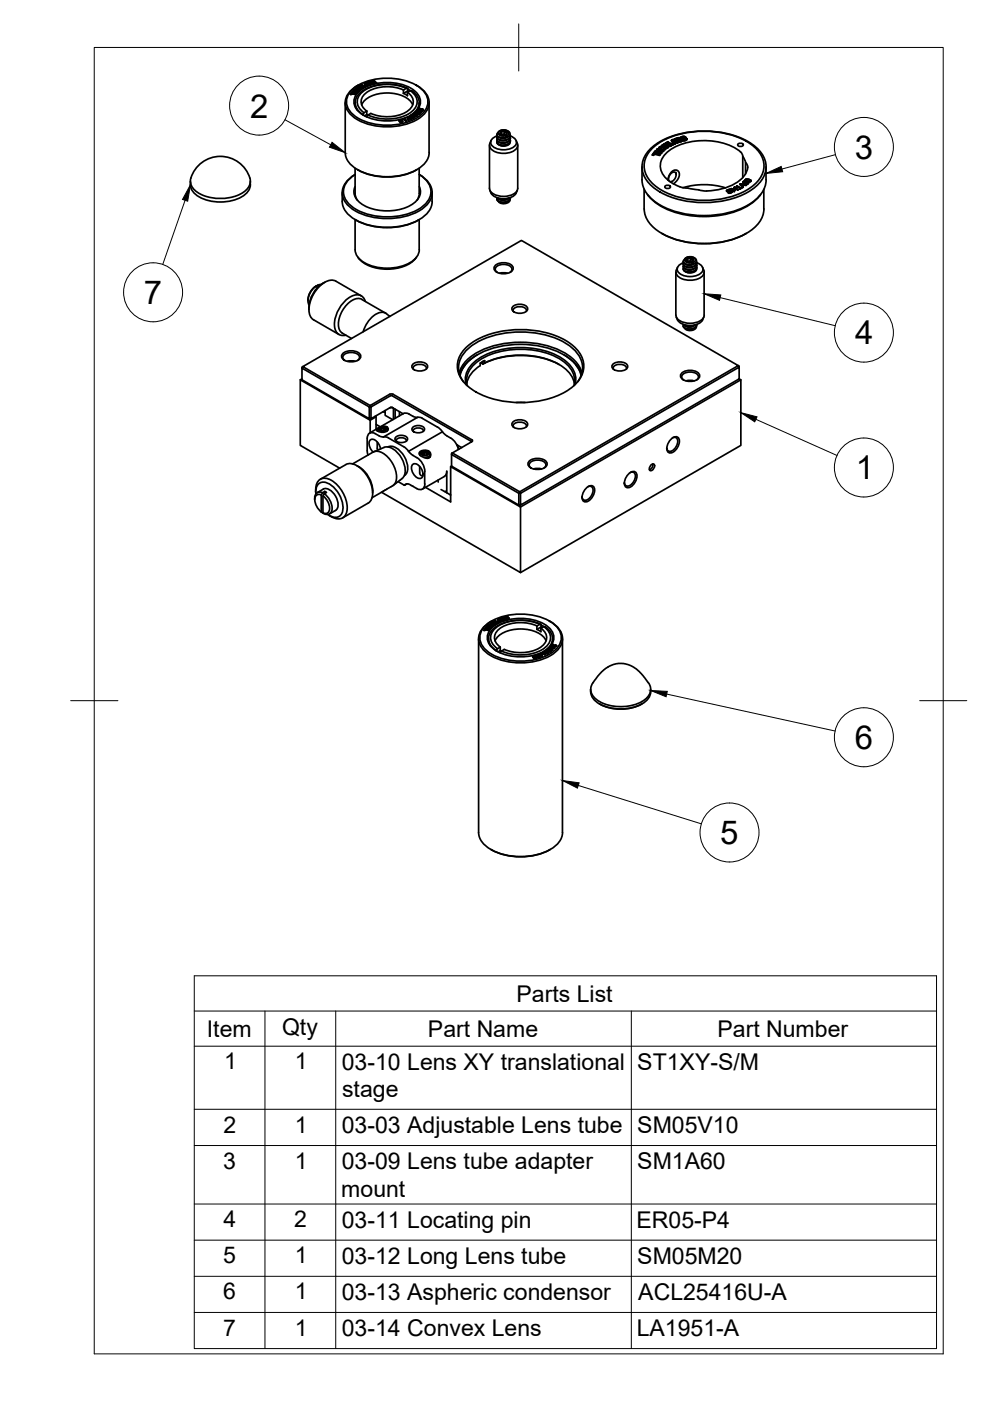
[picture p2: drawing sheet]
<svg xmlns="http://www.w3.org/2000/svg" width="210mm" height="297mm" viewBox="0 0 210 297" stroke-linecap="round" stroke-linejoin="round" font-family="sans-serif">
<!-- layer: Visible -->
<g fill="none" stroke="#000" stroke-width=".36">
<path d="M74.4 19.3a11.3 11.3 0 0 1 9.5-2.6 8.8 8.8 0 0 1 6.4 3.4 3.4 3.4 0 0 1-1.2 4.4 12.9 12.9 0 0 1-14 0 3.4 3.4 0 0 1-.7-5.2zM74.7 19.7l.8 .2-.1 .2-.8-.2-.1 .2-.2-.1M74.7 19.7l.7 .2M74.8 19.4l-.5 .6M74.8 19.4l.3 .1M74.8 19.6l.8 .2 .1-.2M74.9 19.6l-.2 .1M75.1 19l.8 .4M75.1 19l.9 .4M75.1 19l-.1 .2 .3 .1M75.1 19l-.1 .2M75.3 19.3l-.2 .2"/>
<path d="M75.3 19.3h.1M75.3 19.5l.4 .2zM75.4 18.8l.2-.1h.6a.32 .32 0 0 1 0 .5 .32 .32 0 0 1-.4 0l-.5-.1zM75.5 18.9l.2 .2M75.7 19.1h.4M75.7 19.1l-.2-.2 .2-.1 .4 .1v.2M75.8 18.5l.8 .4 .1-.1M75.8 18.5l.4-.2-.4 .2M75.8 19.5l-.3-.2-.2 .2M76 18a4.1 4.1 0 0 0-2.6 4.8 7 7 0 0 0 5.3 3.7 13.4 13.4 0 0 0 10.6-1.7 3.5 3.5 0 0 0 0-6.1l-.9-.6M76 19.4l-.1 .1M76.1 18.5l.2 .1z"/>
<path d="M76.1 18.5l.4-.1-.2 .2M76.1 19v.1M76.1 19h.1M76.1 18.7h-.5l-.3 .3M76.1 18.7l.2 .3M76.3 19.2a10.5 10.5 0 0 1 11.6 0 2.78 2.78 0 0 1 0 4.7 10.5 10.5 0 0 1-11.6 0 2.78 2.78 0 0 1 0-4.7zM76.4 18.7l.3 .1M76.5 18.4l-.2 .2M76.5 18.4h.1M76.5 18.1l.6 .4M76.6 18.6h-.2M76.7 18.4h.1"/>
<path d="M76.7 18.4l.4 .1M76.7 18l-.3 .1M76.7 18l.5 .3M77.2 18.3l-.5-.3-.3 .1 .7 .4-.4-.1-.1-.2-.5 .1 .4-.1 .2 .2M77.4 18.1l-.2 .2M77.5 18.1l-.3 .2M77.5 17.8l.4 .1M77.5 17.8l.2 .2 .2-.1M77.5 17.6l-.2 .1 .2 .5M77.5 17.6l.6 .3M77.5 17.8h.1M77.6 17.8l.3 .1"/>
<path d="M77.6 17.9l.1 .1zM77.6 17.9h.2M77.7 18l.1-.1zM77.8 18.2l-.7 .3M77.8 18.2h.1M77.8 17.9v.1M77.8 17.5l.4 .4M77.8 18.2l-.8 .4h-.4M78 18l-.3 .1M78 18l.1 .1M78 18l-.2 .1M78.1 18.1l-.1-.1-.2 .2"/>
<path d="M78.2 17.6h.2M78.2 17.6h.1M78.3 17.5l.2 .1-.3 .1M78.3 17.5l-.2 .1 .1 .1M78.3 17.5l-.2 .1M78.3 17.5h.2M78.3 17.7l.1 .1zM78.4 17.6l-.2 .1M78.4 17.6h.1M78.5 17.5v.1M78.5 17.7h.1M78.5 17.7h-.2"/>
<path d="M78.5 17.7h-.2l.1 .2M78.6 17.8h-.2M78.6 17.7l-.2 .1M78.6 17.7h.1M78.6 17.4l-.9 .2M78.7 17.9l.2-.2h.6l.1-.2-.6-.1 .4-.1-.4-.1-.3 .2 .6 .2h-.5l-.4-.2-.6 .1 .5 .5-.8-.4-.2 .1 .2 .5-.3 .1-.5-.3-.2 .1 .6 .4M78.7 17.7h-.2h.2l-.1 .1M78.7 17.5l.4 .1M78.7 17.5h.1M78.7 17.9l-.6 .1M78.7 17.9l-.6 .2M78.7 17.5l.1 .1z"/>
<path d="M78.7 17.4l.4 .1M78.7 17.4h.1M78.7 17.9l.8-.2 .1-.3-.4-.1h.3l-.3-.2-1 .3-.5 .1 .4 .4-.6-.3-.3 .1 .2 .4M78.8 17.6l.3-.1zM78.9 17.7l-.2 .2M78.9 17.7h.1M79 17.3l.2 .1zM79 17.3l-.1 .1M79.1 17.5l.1 .1M79.1 17.6h.1M79.2 17.3l.4 .1M79.3 17.5l-.2 .1"/>
<path d="M79.3 17.5l-.1 .1M79.3 17.5v.1M79.4 17.5h-.3M79.4 17.5v.1M79.4 17.3l-.4 .1 .2-.1M79.5 17.3l-.6-.1-.3 .2M79.6 17.5l-.2 .2h-.5M79.6 17.5h.1M85.5 19.1v.7M85.6 19.1a8.4 8.4 0 0 0-8.1 .7 2.2 2.2 0 0 0 .3 3.8M86.2 18.7a9.7 9.7 0 0 0-9.3 .7 2.56 2.56 0 0 0 .3 4.5M86.4 19.6v.7l-.8-.5"/>
<path d="M86.4 19.6a2.32 2.32 0 0 1 1.2 2.2 2.32 2.32 0 0 1-1.6 2 8.7 8.7 0 0 1-7.4 .2l-.6 .4M86.4 18.8v.5M86.4 18.8l-.3-.1-.6 .4M86.4 19.3l-.9 .5M86.5 18.9l.5 .3M86.5 19.3l.2 .1M86.5 18.7a10.4 10.4 0 0 0-10 .8 2.75 2.75 0 0 0 .4 4.8M87 19.2a2.65 2.65 0 0 1 1.9 2.2 2.65 2.65 0 0 1-1.2 2.6l-.7 .5M87 19.2l-.6 .4M87 19.2a2.56 2.56 0 0 1 .3 4.5 9.6 9.6 0 0 1-9.3 .7M88.2 18l.2 .1M40.4 38.4a3.3 3.3 0 0 0 2.2 3.6 9.4 9.4 0 0 0 9.6-1l.8-1.2 .1-.6"/>
<path d="M41.8 35.4a6.5 6.5 0 0 1 6.6-2 6.5 6.5 0 0 1 4.7 4.9 3.5 3.5 0 0 1-2.9 3.2 9.5 9.5 0 0 1-8.9-1.2 2.57 2.57 0 0 1-.5-3.4zM53.1 38.4v.8M73.2 21.8v10.5a4.7 4.7 0 0 0 3.1 3.9 13.9 13.9 0 0 0 12.5-.5 4.3 4.3 0 0 0 2.2-3.4M73.7 38.3l1.6-1.3a4 4 0 0 0-2.2 4.9 7.4 7.4 0 0 0 5.6 3.7 14 14 0 0 0 10.8-1.7 3.7 3.7 0 0 0 .2-6.3l-.8-.6a4.3 4.3 0 0 1 2.5 5 7.5 7.5 0 0 1-5.7 3.9 14.3 14.3 0 0 1-11.3-1.8 3.7 3.7 0 0 1-.7-5.8zM75.3 21.8l.1 .9 .4 .7M75.3 35.7v5.3M75.3 39.6a2.81 2.81 0 0 0 1.2 3.5 10.6 10.6 0 0 0 11.2 0 2.81 2.81 0 0 0 1.2-3.5M75.8 36a13.6 13.6 0 0 0 12.6 0M76.7 22.2a5.7 5.7 0 0 1 5.4-2.5 5.7 5.7 0 0 1 5.4 2.5M76.9 24.3h.1M77.8 23.6l-.6 .3-.3 .4M77.8 23.6v.7"/>
<path d="M77.8 24.3l-.5 .3M77.8 24.3l.2 .1M78 24.4l-.3 .4M84.6 25.5l.4-.1 .2 .1a.33 .33 0 0 1-.1 .5 .33 .33 0 0 1-.4-.2zM84.7 25.6l.2 .3 .4-.1M84.8 25.4l-.2 .2M84.8 25.4l.5 .2M85.3 25.8l-.4 .1-.2-.4h.3l.3 .4M85.3 25.8h.1M85.3 25.6l.1 .2M85.3 25.3l.5-.2-.1 .1 .3 .4h.3l-.3 .1-.4-.4zM85.7 25.2l.3 .4 .2-.1"/>
<path d="M85.8 25.1l-.4 .2M85.8 25.2h.1M86.1 25.7h.1M86.2 25.5v.1M86.3 24.9l1 .3-.9-.2 .3 .5h-.1zM86.4 24.9l-.1 .1M86.4 25l.3 .5M86.4 24.9l.9 .3M87 24.6l.3-.1h.1l-.3 .1v.2l.5-.1 .4 .2-.5 .2 .3-.2h-.7zM87.1 24.7v.1M87.1 24.8h.2M87.3 24.5l-.3 .2"/>
<path d="M87.3 24.5h.1M87.6 24.3l.3-.2 .4 .1a.25 .25 0 0 1 .1 .4 .25 .25 0 0 1-.4 0zM87.6 24.7l-.3 .1M87.6 24.7l.3 .2M87.7 24.2l-.1 .1M87.7 24.2h.6M87.7 24.3l.4 .3 .3-.1M87.8 24.9l-.3 .2M88 23.9l.8 .2-.3-.3h.7l-.7-.3 .8 .3h-.7l.4 .3-.1 .1zM88.1 23.9h-.1M88.1 23.9l.7 .2M88.2 24.6l-.5-.3 .3-.1 .4 .2-.2 .2"/>
<path d="M88.3 24.2l.3 .3M88.4 23.5l.9 .3M88.5 23.8h.1M88.5 23.8h.7M88.6 23.8l.4 .3M88.7 23.1l.4-.1-.3 .2 .1 .2 .5-.3 .3 .2-.2 .3-.2-.1 .3-.3-.7 .2-.2-.1zM88.8 23.2v.1M88.9 21.8l-.1 .9-.4 .7M88.9 35.7v5.3M88.9 23l-.2 .3M88.9 23h.1M89.6 23.1l-.6 .3-.2-.1"/>
<path d="M89.6 23.1l.1 .2M89.6 23.3l-.2 .2M91 21.8v10.5M103.8 30.8v9.1a2.29 2.29 0 0 0 2.3 1.7 3.6 3.6 0 0 0 3.6-1.3l.1-9.5M103.9 30.4a1.73 1.73 0 0 0 1.7 2 3.8 3.8 0 0 0 4.1-1.2v-.8M104.1 29.8l-.2 .6M105.3 28.5l.3 .5 .8 .3 .9-.1 .6-.4M105.6 28.1l.5-.4 1.2-.1 .8 .5v.4l-.2 .3M105.6 28.1l.2 .4M105.7 28.1a1.32 1.32 0 0 1 2.2 .1l-.6 .6M105.7 28.1l-.4 .4 .2 .4 .7 .3h.8M105.7 28.4l.3 .3 .7 .1"/>
<path d="M105.8 28.5l.9 .3M106.2 27.9l-.1 .2a.72 .72 0 0 0 .5 .6 .72 .72 0 0 0 .7-.2M106.2 27.9v.6M106.4 28.6h.8h-.9M106.9 27.8l-.3 .1a.42 .42 0 0 0-.5 .4l.2 .2M106.9 27.8l-.7 .1M106.9 27.8l.6 .3M107.3 28.5h.1M107.3 28.8l-.3 .4M107.3 28.8h-.6M107.4 30.7l-.6 .2-.8-.2M107.4 30.2l-.8 .2-.6-.2"/>
<path d="M107.4 29.7l-.6 .2-.8-.2M107.4 29.2l-.8 .1-.6-.1M107.5 28.1l-.2 .4M107.5 28.1l-.6-.3v.7M108 28.8l-1 .4M108.1 28.5l.1 .3-.2 .4-.5 .4-.6 .1h-.7l-.6-.2-.2-.3v-.4a1.35 1.35 0 0 0-1.1 2.1 3.7 3.7 0 0 0 5.1-.3 1.34 1.34 0 0 0-1.2-1.8M108.2 30.1a1.51 1.51 0 0 1-2.3 .7l-.5-.4M108.2 29.6v.4l-.3 .4-1 .4h-.6l-.7-.3-.2-.3v-.3M108.2 29.1v.4l-.3 .4-1.1 .4-1.1-.3-.3-.3v-.4M108.2 29.8l-.1 .4-.3 .3-1.1 .3-1-.2-.4-.5M108.2 29.3l-.3 .6-1.1 .4-1-.2-.4-.2-.1-.3M108.2 28.8l-.1 .4-.3 .3-1.1 .3-1-.2-.4-.6"/>
<path d="M108.2 28.8h.1M109.4 29.8l.3 .6M136.1 35.4a7.4 7.4 0 0 0 .9 5.5 13.2 13.2 0 0 0 9 4.6 18.8 18.8 0 0 0 14.1-3 5.9 5.9 0 0 0 2.3-4.4v-2.7M138 31.5a17.6 17.6 0 0 1 12.7-3.7 16 16 0 0 1 9.9 3.7 5 5 0 0 1 0 7.7 17.6 17.6 0 0 1-12.8 3.7 16 16 0 0 1-9.8-3.7 5 5 0 0 1 0-7.7zM138.4 31.4a17.3 17.3 0 0 1 13.6-3.4 13.5 13.5 0 0 1 8.9 4.2 4.8 4.8 0 0 1-.7 6.7 17.3 17.3 0 0 1-13.7 3.4 13.5 13.5 0 0 1-8.9-4.2 4.8 4.8 0 0 1 .8-6.7zM138.9 32.5l1.1 .3M139.2 31.7l.5 .2M139.4 31.5l-.2 .2M139.4 32.1l.3-.2-.3 .3M139.4 32.1l-.4-.1-.7 .9h.3l.2-.2 1 .3M139.4 32.1l-.4-.1-.7 .9M139.7 31.9h.1"/>
<path d="M139.7 32.2l.6 .2zM139.8 31.2l.8-.2 .5 .3a.65 .65 0 0 1-.4 .6 .65 .65 0 0 1-.7-.1l-.3-.3zM140 32l-.2 .2M140 31.4l.3 .2M140 31.4h.1M140.1 32.6l-1-.3-.2 .2 1.1 .3-.1 .1M140.3 31.6h.5M140.3 31.6l-.3-.2 .3-.2 .5 .2v.2M140.3 32.4l-.1 .2M140.7 32l-.2 .2-.5-.2M140.7 32l-1.3-.5 1.3 .5M140.8 30.8l.3 .1z"/>
<path d="M140.8 30.5l.5-.1 .3 .2M140.8 30.5l-.5 .3 1.2 .6 .2-.2M140.8 30.5l-.5 .4M140.9 31.5l-.1 .1M140.9 31.1h-.8l-.4 .3M140.9 31.1l.3 .4M141 30.7l.2-.1 .1 .2M141 30.6l-.2 .2M141.1 39.4a.66 .66 0 0 1 1 .3 .66 .66 0 0 1-.6 .3 .66 .66 0 0 1-.5-.5zM141.2 30.3l.4-.2 .7 .5M141.3 30.8l-.2 .1M141.3 30.3l1 .5"/>
<path d="M141.3 30.8h.1M141.6 38.2l.3-1 .5-.8 .7-.3 .7 .1 .2 .6v.7l-.5 .8-.7 .7M141.6 30.7h.1M141.6 30.7l.6 .2M141.6 30.6v.1M141.8 38.4a1.33 1.33 0 0 1 1.4-1.9 1.36 1.36 0 0 1-1.1 2M142.3 30.9l.9-.4-.1-.2 .1 .2-.5 .2a.82 .82 0 0 1-1.1 .2l-.3 .1 .4 .2-.4-.2M142.3 29.8l.4-.2 .8 .3M142.4 29.8l.3 .6M142.5 38.4l-.3 .2M142.7 30.4l-.4 .2M142.7 29.9l.6 .2-.4 .1z"/>
<path d="M142.8 29.9h.1M142.8 29.9l.4 .2M142.9 29.9l.2 .2h-.1M143.1 29.5l.6 .6M143.1 30.1h-.1l-.1-.2 .1 .2M143.1 30.4l-.8 .5M143.3 36.6v.4M143.4 30.2l-.3 .1M143.4 30.2l-.2 .1M143.6 30.3h-.5v.2M143.6 30.3l-.2-.1 .2 .1 .8-.3 .3-.2h.4a.32 .32 0 0 0 .5-.1 .32 .32 0 0 0-.2-.4l-.3-.1h.3l-.5-.3-.7 .4-.4-.1-.8 .3 .5 .4-.8-.3-.4 .1 .4 .7-.4 .2-.7-.5-.4 .2 1 .6-.6-.2-.2-.3-.6 .1M143.6 29.3l-.6 .2"/>
<path d="M143.6 29.5h.3v.1M143.8 29.8l.2 .1h.3M143.8 29.4l.2 .1M143.8 29.4l-.3 .1 .2 .2M143.9 29.8l.1 .1zM143.9 29.6l-.2 .1-.1-.2 .1 .1M143.9 29.6l-.2 .1M144 29.6h-.1M144 29.5v.1M144 29.6l-.3 .1M144 29.9l.2-.1-.2 .1M144 29.5h.1"/>
<path d="M144.1 29.7h.2v.2M144.1 29.7l.2 .1M144.1 29.7l-.3 .1M144.1 29.7l.1 .1M144.1 29.7l-.2 .1M144.2 29.8v.1M144.3 29.8l-.1 .1M144.3 29.8h.1M144.3 29.3l.3 .2h.7M144.3 29.4v.1M144.3 30l.3-.1v-.2l.6 .1a.3 .3 0 0 0 .3-.4 .3 .3 0 0 0-.4-.1l-.5-.1 .7-.1-.5-.1-.5 .2 .3 .3h.6l-.1 .1-.9-.1 .1-.1-.3-.2-.9 .3 .7 .6-1.1-.5-.3 .2 .4 .6-.5 .2-.7-.5-.3 .2 1 .5M144.3 29.5l.3 .1z"/>
<path d="M144.4 29.4l.4 .1M144.4 29.4h.1M144.4 30l-.8 .2M144.4 30l-.8 .3M144.6 29.8l-.3 .2M144.6 29l-.4 .3h-.6M144.6 29h.6l.2 .2M144.6 29.8h.1M144.7 29.2l.3 .1zM144.7 29.2h.3M144.8 39.8a15.4 15.4 0 0 1 9 0M144.9 29.5l.2 .1"/>
<path d="M144.9 29.5l-.3 .1M145.1 29.2l.4 .1 .1 .2M145.2 29.5h-.3M145.2 29.5l-.1 .1M145.3 29.5h.1M145.3 29.1l-.7 .1M145.6 29.5l-.4 .3-.6-.1M145.6 29.5h.1M145.9 39.9l2.2 .3M155 40l-.1 .1M155.7 39.8l.2 .5M155.8 39.7l.7 .6"/>
<path d="M155.8 39.7l-.2 .1M156.2 39.5l.9 .4 .2-.1-.5 .3 .1-.2-.5-.3-.3 .1zM156.2 39.5l.9 .4M156.2 39.5l-.1 .2M156.2 39.5v.1M156.2 39.5h.1M156.6 30.5a.66 .66 0 0 1 1 .3 .66 .66 0 0 1-.7 .3 .66 .66 0 0 1-.5-.5zM156.8 39.1l.2-.1 1.3 .3h-.5l-.4 .2 .2 .2-.1 .1zM156.9 39.9l-.1 .2M157 39l1.2 .3M157 39l-.1 .1M157 39.1l.4 .3 .2-.1-.2 .1z"/>
<path d="M157 39.1l.6 .1M157.2 39.8l.1 .1M157.2 39.8l-.1 .1M157.4 39.5l.2 .2M157.5 33.2v-.3a2.08 2.08 0 0 0-1.2-1.2 14.1 14.1 0 0 0-14.3 .1 3.7 3.7 0 0 0-.4 6.3 6.6 6.6 0 0 0 4.3 1.8M157.5 33.2v4.5M157.5 33.2l.9 1.8 .1 .5M157.5 38.5h.4l-.3 .1 .2 .3 .4-.3h.3l.2 .2-.3 .3h-.4l-.5-.3zM157.6 38.7l.2 .2M157.8 38.5l-.1-.1-.2 .3M157.9 38.7l-.1 .2M158 38.8l.3-.1 .3 .1-.3 .2z"/>
<path d="M158.1 38.1l.7-.1 .5 .4M158.1 38.1l-.1 .1M158.1 38h.6l.6 .3-.3 .3-.7-.2a.24 .24 0 0 1-.3-.1 .24 .24 0 0 1 .1-.3zM158.1 34.5v2.3M158.1 38.2l.6 .3 .4-.1M158.1 38.2h.1M158.2 38.6h.3l.2 .2M158.2 38.6l-.3 .1M158.5 35.5a5.5 5.5 0 0 1-4 4.1 9.7 9.7 0 0 1-6.4 .6M158.6 38.9l-.2 .1-.5-.1M158.6 38.8v.1M158.9 38.5l-.5-.1a.22 .22 0 0 1-.3-.1 .22 .22 0 0 1 .2-.3 .22 .22 0 0 1 .2 .1l.6 .2-.2 .2"/>
<path d="M159.1 38.4h.1M68.8 59.8a6.4 6.4 0 0 0-3.3 5.8M72.6 40.9a5.1 5.1 0 0 0 3.2 6 14.9 14.9 0 0 0 13.5-.6 4.7 4.7 0 0 0 2.3-3.6M75.3 41l.1 .7 .4 .7M75.3 46.6v6.3a3.9 3.9 0 0 0 2.8 3.2 10.4 10.4 0 0 0 9.5-.8 3 3 0 0 0 1.3-2.4v-6.3M75.3 46.6a14.6 14.6 0 0 0 13.4 .1M75.9 54.6a7.9 7.9 0 0 0 7.2 2.4 7.4 7.4 0 0 0 5-2.2M88.3 54.6l-.2 .2M88.8 46.6l-.2 .1M88.9 41l-.1 .7-.4 .7M91.6 40.9v1.8M103.9 40.4a2.91 2.91 0 0 0 3.5 1.7 2.39 2.39 0 0 0 2.3-1.7"/>
<path d="M104.9 56.3a2.69 2.69 0 0 1 3.9 .4 1.66 1.66 0 0 1-2 1.3 1.66 1.66 0 0 1-2-1.3zM105.4 57.8a.76 .76 0 0 1-.4-.8 .76 .76 0 0 1 .5-.7 2.41 2.41 0 0 1 3 .6l-.1 .6-.3 .3M105.5 42l.9 .3h.7l.7-.3M105.9 57.9l1.1-.1 .6 .1M107.4 42.3l-.7 .2-.7-.2M107.4 42.8l-.6 .2-.8-.2M107.9 42l-1.1 .4-1.1-.2a.21 .21 0 0 0-.4-.1 .21 .21 0 0 0 .2 .3l.7 .4h.9l.8-.4 .3-.5-.1 .4-.4 .4-1 .2-1-.2-.4-.5M108.1 42.3l-.2 .5-.8 .4-.8-.1-.6-.4M136.6 40.1v4.2M136.6 44.3a6.1 6.1 0 0 0 3.2 4.9 19.5 19.5 0 0 0 19 0 6.1 6.1 0 0 0 3.2-4.9M137.3 41.2l.2 .3M137.5 41.5a14.5 14.5 0 0 0 10.4 4.4 18 18 0 0 0 11.8-3l1.4-1.4"/>
<path d="M140.3 49.5a19.4 19.4 0 0 0 17.9 0M143.3 57.7v9.1M143.6 56.7a1.51 1.51 0 0 0 1 2.4 4.4 4.4 0 0 0 4.4-.6 1.3 1.3 0 0 0-.1-1.8M145.2 55l.4-.4 .8-.2 .9 .3 .4 .6-.4 .6-1 .3-1-.2-.4-.3v-.3M145.2 55l.3 .5 .8 .2M145.2 55l-.3 .4 .2 .4 .7 .3h.8M145.2 55a1.32 1.32 0 0 1 2.2 .1l-.5 .6M145.3 55.3l.5 .4h1.1M145.8 54.8v.6M145.8 54.8l-.2 .1a.73 .73 0 0 0 .6 .7 .73 .73 0 0 0 .8-.3v-.3M145.8 54.8l.7-.1 .5 .3M145.9 55.5l.5-.2 .3 .2"/>
<path d="M145.9 55.5h.8M146.4 54.7l-.3 .1a.43 .43 0 0 0-.5 .5l.2 .1M146.9 55.7l-.3 .4M146.9 57.6l-.6 .2-.8-.2M146.9 57.1l-.5 .2-.9-.2M146.9 56.6l-.6 .2-.8-.2M146.9 56.1l-.5 .1-.9-.1M147 55l-.2 .4M147 55l-.6-.3v.6M147.5 55.7l-.9 .4M147.7 55.4v.3l-.2 .4-.6 .4-1 .1-.8-.2a.46 .46 0 0 1-.1-.7 1.35 1.35 0 0 0-1.1 2.1 3.7 3.7 0 0 0 5-.3 1.34 1.34 0 0 0-1.2-1.8M147.7 56.5v.4l-.2 .3-1.1 .5-.6-.1-.7-.2-.2-.4v-.2"/>
<path d="M147.7 56v.4l-.3 .4-1.1 .4-.6-.1-.7-.3-.1-.3v-.3M147.7 57a1.51 1.51 0 0 1-2.3 .7l-.4-.4M147.7 56.7l-.3 .6-1 .4-1.1-.1-.3-.3-.1-.3M147.7 56.2l-.1 .4-.3 .3-1 .3-.9-.1-.5-.3v-.3M147.7 55.7l-.3 .6-1 .4-1.1-.2-.3-.2-.1-.4M149.3 57.7v9.1M154.1 40.4l.6-.3 .1 .1-.6 .3h.8l.3 .2-.8 .3-.1-.1 .5-.1 .2-.2h-.9zM154.2 40.5h.1M154.3 40.2l-.3 .3M154.7 40.1l-.4 .2M154.7 40.2h.1M154.8 40.5l.4 .1"/>
<path d="M154.8 40.5h-.6M154.9 40.1l.1-.1 .7 .2-.1-.4 .2-.1 .7 .6h-.1l-.7-.5 .1 .5-.7-.2 .6 .5h-.1zM155 40l.7 .2M155.1 40.1l.6 .5M155.1 40.7l-.7 .2M155.2 40.6l.1 .1M161.3 41.2l-.3 .3M161.9 40.1v4.2M64 78l14.3 8.3v2.5l-14.3-8.3zM64 77.8l.2-.1-.2 .3zM66.7 60.9l-1 1.1-.3 1-.1 .8M67 60.7l.4 .2"/>
<path d="M67 60.7l-.3 .2M67 60.7a3.5 3.5 0 0 0-1.5 4M67.3 60.5l.3 .2M67.3 60.5l-.3 .3M68 60.3l-.7 .2M72.6 70.6l1.9 1.2M72.6 75a2.69 2.69 0 0 1 3.9 .4 1.66 1.66 0 0 1-2 1.3 1.66 1.66 0 0 1-2.1-1.3zM73.1 76.4a.76 .76 0 0 1-.4-.7 .76 .76 0 0 1 .5-.7 2.41 2.41 0 0 1 3 .6l-.1 .6-.3 .2M73.6 76.6l1-.1 .7 .1M76.6 62.7l-5.4-3.1a3.2 3.2 0 0 0-3.6 1.3 6.4 6.4 0 0 0-1.9 6.1l.8 .8 5.4 3.1M76.7 63.5l5.1 2.9M76.7 63.5a2.8 2.8 0 0 0-3.1 1.1 5.6 5.6 0 0 0-1.6 5.3l.6 .7"/>
<path d="M77.5 63.9a1.86 1.86 0 0 0-2.9-1.1 6.9 6.9 0 0 0-3.5 7 1.76 1.76 0 0 0 2.2 1.3M81.9 66.5l.8 .6M81.9 66.5a2.84 2.84 0 0 0-3.5 1.2l-1 1.5-.4 1.1M87.5 77.3a2.2 2.2 0 0 1 3.2 .3 1.45 1.45 0 0 1-2 1.1 1.28 1.28 0 0 1-1.4-1.1zM87.6 78.2a1.07 1.07 0 0 1 1.4-1 1.07 1.07 0 0 1 1.4 1M97.4 79.1a8.9 8.9 0 0 1 6.1-5.4 20.5 20.5 0 0 1 17 1.6 7 7 0 0 1 2.9 3.8M97.5 79.7a8.3 8.3 0 0 1 6-5.5 20 20 0 0 1 17 1.6 6.5 6.5 0 0 1 2.7 3.9M98.6 77.4l-.7 1-.4 1M98.8 73.7a17.9 17.9 0 0 1 13-3.8 16.3 16.3 0 0 1 10.1 3.8 5.1 5.1 0 0 1 0 7.9 17.9 17.9 0 0 1-13 3.7 16.3 16.3 0 0 1-10.1-3.7 5.1 5.1 0 0 1 0-7.9zM101.2 75.2a7.6 7.6 0 0 0-3.8 4.1M102.4 76.7v.5l-.5-.3M102.4 76.7l-.2 .1"/>
<path d="M102.7 77l-.3 .2a18.4 18.4 0 0 1 16.2 .1M102.7 76.5l-.3 .2M102.7 76.5v.5M102.7 76.5l-.9 .5v.5l-1.2 1a5.2 5.2 0 0 0-1.6 2.8M102.7 77a18 18 0 0 1 16 .4 6 6 0 0 1 3.1 3.9M108.7 65a2.2 2.2 0 0 1 3.2 .3 1.45 1.45 0 0 1-2 1.1 1.28 1.28 0 0 1-1.4-1.1zM108.8 66a1.07 1.07 0 0 1 1.4-1 1.07 1.07 0 0 1 1.4 1M119.6 75.2a7.6 7.6 0 0 1 3.7 4.1M122.1 77.4l.7 1 .5 1M129.9 77.3a2.2 2.2 0 0 1 3.2 .3 1.45 1.45 0 0 1-1.9 1.1 1.28 1.28 0 0 1-1.4-1.1zM130 78.2a1.07 1.07 0 0 1 1.4-1 1.07 1.07 0 0 1 1.4 1M143.3 66.8a2.29 2.29 0 0 0 2.3 1.7 3.6 3.6 0 0 0 3.6-1.3l.1-.4"/>
<path d="M143.4 67.2l.2 .6M143.7 67.8a3.5 3.5 0 0 0 5.3 0M144.5 79.2a2.69 2.69 0 0 1 3.8 .3 1.66 1.66 0 0 1-2 1.4 1.66 1.66 0 0 1-2-1.4zM144.9 68.8l.5 .4 .6 .1 .8-.1 .6-.3M146.9 69.2l-.5 .1-.9-.1M146.9 69.7l-.6 .2-.8-.2M147.3 68.9l-1 .3-1.1-.2a.22 .22 0 0 0-.4 0 .22 .22 0 0 0 .2 .4l.6 .3h1.1l.7-.3 .3-.6-.3 .6-1 .4-1.1-.1-.3-.3-.1-.3M147.6 69.1l-.2 .6-.6 .3h-1.1l-.5-.4M149.2 67.2l-.3 .6M156.5 77.5l.2 .1v.2zM64 80.3l-.3 .2M73.3 98.5l-5.4 3.1"/>
<path d="M73.3 98.5a3.2 3.2 0 0 1 3.6 1.2 6.4 6.4 0 0 1 1.9 6.1l-.8 .9-5.4 3.1M75.7 98.7a6.3 6.3 0 0 1 3.3 5.8M78.3 88.8h.4zM78.5 91.7v-2.6l-14.8-8.6v13.9l8.3 4.9M78.5 86l.2 .3h-.4zM79.1 95.9l-4.4 2.5M79.5 91.9l.9 .5M79.6 91.9a1.04 1.04 0 0 0-1.2-.1 1.04 1.04 0 0 0-.5 1.1v2.7l.1 .9M79.6 88.3l.1 .1-1.2 .7M79.7 88.4v2.6M79.7 90l.9 .5M80 91.2l.1 .2"/>
<path d="M80 93.7l.1 1.7M80.3 90.8l.8-.3a.6 .6 0 0 1 .8 .6l-.8 .3a.6 .6 0 0 1-.8-.6zM80.4 92.4l.9 .2M80.5 90.9l.4-.3 .7 .1 .1 .4-.4 .2-.7-.1zM80.5 90.9l.1 .1M80.5 90.6a.57 .57 0 0 0-.4 .7M80.6 91l.4-.2v.5M80.6 91l.1 .3M80.7 95.2l-.1-.5a2.06 2.06 0 0 0-1.8-1.6 1.25 1.25 0 0 0-.3 2l.6 .7a2.82 2.82 0 0 1 3.2 1.1 5.6 5.6 0 0 1 1.6 5.4l-.7 .7M80.8 90.5l.6-.1 .6 .1-.1 .2-.3-.1M80.9 90.6l.1 .2 .4 .1v.3M81.2 87.3l.5 .1"/>
<path d="M81.4 94.9l-2.2 .9M81.5 94.8a3.1 3.1 0 0 1 3.2 1.6 4.7 4.7 0 0 1 .9 4.7l-.3 .3M81.6 90.7l-.2 .2 .2 .3M81.6 87.1h.1M81.6 87.1l.1 1 1.6 .9M81.7 90.6l.2 .1M81.9 90.7l.3 .4M81.9 90.7l.2 .2-.1 .5M82 90.5l.3 .5a1.65 1.65 0 0 1-2.4 .3v-.3l.5-.3M82.3 94.8a2.71 2.71 0 0 1 3 1.3 4.2 4.2 0 0 1 .8 4.4l-.3 .3M82.3 92.8l3.3 1.9M82.4 92.8l-.6-.2-.5 .1 7.2-4.2 .8 .1 3.7 2.1a8.3 8.3 0 0 0 2.9 2.4l1 1.2 .3 1"/>
<path d="M82.6 86.5h.8M83.4 86.6v2.3M83.8 86.7v2M83.8 92.8a1.66 1.66 0 0 1 2.6 .3 1.55 1.55 0 0 1-2.7 0zM84 93.5a1.12 1.12 0 0 1 1.7-.6l.4 .4 .1 .2M84.7 87.3v.9M85.4 87.7l-2.4-1.4-4.3 2.5v-2.5l4.1-2.4h.4l16.7 9.6v.2M85.6 94.7l1 1M86.6 95.7l.7 .7 1.1 .6M87.4 90.7a1.66 1.66 0 0 1 2.6 .3 1.55 1.55 0 0 1-2.7 0zM87.5 98.5a1.49 1.49 0 0 1 2 1.1 1.32 1.32 0 0 1-.3 1.8 2.13 2.13 0 0 1-1.7-2.9zM87.6 91.5a1.12 1.12 0 0 1 1.7-.7l.4 .4 .1 .3"/>
<path d="M88.4 97a3.7 3.7 0 0 1 1.7 2.9M88.5 88.5a3.1 3.1 0 0 1-2.1-.9l-.9 .1-7.2 4.1M89 98.9v1.6l.6 .4M89.3 96l.8-.3a.6 .6 0 0 1 .7 .6l-.7 .3a.6 .6 0 0 1-.8-.6zM89.4 96.1l.5-.3 .6 .1 .2 .4-.5 .2-.6-.1zM89.4 96.1l.2 .1M89.5 95.8l-.5 .5M89.6 96.2l.3-.2v.5M89.6 96.2l.1 .2M89.9 95.8v.2h.5l.1-.1M90 100l.1 2.6a1.04 1.04 0 0 1-.5 1.1 1.04 1.04 0 0 1-1.2-.1l-1.2-.7a.96 .96 0 0 0-1.4 0M90.6 96.3l-.2-.3v.4"/>
<path d="M90.7 95.8l.4 .4M90.8 95.8l.3 .4M90.8 95.6l.3 .2 .2 .5-.2 .7-.8 .1-1.2-.5M90.8 95.6v.2M90.8 95.6a1.48 1.48 0 0 0-1.9 .5l.2 .5-.1-.2a1.1 1.1 0 0 1 1.8-.6M91.1 96.2a.87 .87 0 0 1-1.3 .8M91.2 96.4a.69 .69 0 0 1-.6 .8M91.2 96.9h.1M93.8 91.6l-7.2 4.1M95.7 96.4l14.3 8.2v2.5l-14.3-8.3zM95.7 96.1l.2-.1-.2 .4zM95.7 98.8l-.2 .1"/>
<path d="M96.8 94.3l1.1 .6M97 94.4l.3 .8M98.3 80.9a4.9 4.9 0 0 1 .9-6.9 17.8 17.8 0 0 1 13.1-3.5 16 16 0 0 1 9.3 3.5 4.9 4.9 0 0 1 .9 6.9M98.8 81.5a5.2 5.2 0 0 1 3.1-5.7 18.2 18.2 0 0 1 17 0 5.2 5.2 0 0 1 3 5.7M99.1 81.8a5.1 5.1 0 0 1 2.9-5.7 17.8 17.8 0 0 1 16.7 0 5.1 5.1 0 0 1 3 5.7M100 93.2l-16.6-9.6h-.8l-4.1 2.4-14.3-8.3 46.4-26.7 45.9 26.5-46.3 26.8-14.3-8.3 4.1-2.4M100.1 93.2l.1 .3-.1 .1M108.7 89.5a2.2 2.2 0 0 1 3.2 .3 1.45 1.45 0 0 1-2 1.1 1.28 1.28 0 0 1-1.4-1.1zM108.8 90.5a1.07 1.07 0 0 1 1.4-1 1.07 1.07 0 0 1 1.4 1M109.4 85.3h1.9M112.1 97.8a2.69 2.69 0 0 1 3.9 .4 1.66 1.66 0 0 1-2 1.3 1.66 1.66 0 0 1-2-1.3zM112.6 99.2a.76 .76 0 0 1-.4-.7 .76 .76 0 0 1 .5-.7 2.41 2.41 0 0 1 3 .6l-.1 .6-.3 .2"/>
<path d="M113.1 99.4l1.1-.1 .6 .1M138 98.6l.6-.2a.92 .92 0 0 1-.8 1.4 .79 .79 0 0 1 .2-1.2zM138.4 98.4l-.1 .7-.6 .5M142.4 93a.95 .95 0 0 1 1.3-.3 .95 .95 0 0 1 .3 1.3l-.3 .9a1.54 1.54 0 0 1-2.1 1 2.27 2.27 0 0 1 .8-2.9zM142.6 92.8a.81 .81 0 0 1 1 .2 .81 .81 0 0 1 0 1 2 2 0 0 1-1.7 1.7l-.5-.4v-.3M145 80.6a.76 .76 0 0 1-.5-.8 .76 .76 0 0 1 .6-.6 2.41 2.41 0 0 1 3 .5l-.1 .6-.3 .3M145.4 80.8l.7-.2 1.1 .2M156.7 80.3l.4 .2M66.9 104.3a2.27 2.27 0 0 1 2.1-2.9 6.3 6.3 0 0 1 4.4 4.8 3.1 3.1 0 0 1-.8 3.6 2.63 2.63 0 0 1-2.8-.5M67 104.7a1.83 1.83 0 0 1 2-2.4 5.9 5.9 0 0 1 3.6 6.2 1.63 1.63 0 0 1-2.5 .9l-.6-.3M68.1 105v3.5l.4 .2M68.1 104.9a1.04 1.04 0 0 0-1.2 .3 1.04 1.04 0 0 0-.1 1.2l.6 1.4 .7 .7"/>
<path d="M68.4 104.5l-.3 .5M68.4 104.5a1.18 1.18 0 0 0-1.4 .1 1.18 1.18 0 0 0-.3 1.3M68.5 105.1a2.94 2.94 0 0 1 1.1 3.5l-.6 .3-.5-.1M68.5 103.7l-1.2 .7M68.5 103.7a2.31 2.31 0 0 1 2.7 1.5 2.31 2.31 0 0 1-.1 3l-1.2 .8M68.7 104.7a3.5 3.5 0 0 1 1.5 4 1.13 1.13 0 0 1-1.7 .1v-3.6zM68.8 104.2l-.4 .3M68.8 104.2v.4M68.9 104.2l.3 .2M69.2 104.4l-.5 .3M83.2 103l-4.3 2.5M84.4 102.1l1.2 .7"/>
<path d="M85.3 101.5l-1.9 1.4M85.6 102.8l.2 .1M86.3 102.6l-.5 .3M90.2 103.3l5.3 3.1v-7.5l14.9 8.6v13.9l-29.5-17M92.8 101.8l.1 .4M93.5 103.8l2 1.2M94.2 101a1.2 1.2 0 0 0 .5-1.1v4.6M94.2 101l-4.6 2.7M94.5 104.1l-.1 .1M95.5 104.9h.1M110 107.1h.4zM110.2 104.3l.2 .3h-.4z"/>
<path d="M110.4 107.5l46.7-27v13.9l-46.7 27M110.4 104.6l46.3-26.8v2.5l-46.3 26.8zM124.4 103.4a.95 .95 0 0 1 1.3-.3 .95 .95 0 0 1 .3 1.3l-.3 .8a1.54 1.54 0 0 1-2 1 2.27 2.27 0 0 1 .7-2.8zM124.7 103.2a.81 .81 0 0 1 .9 .2 .81 .81 0 0 1 .1 1 2 2 0 0 1-1.8 1.7l-.4-.4-.1-.4M133.4 100.4a.95 .95 0 0 1 1.3-.4 .95 .95 0 0 1 .3 1.3l-.3 .9a1.54 1.54 0 0 1-2.1 1 2.27 2.27 0 0 1 .8-2.8zM133.6 100.2a.81 .81 0 0 1 1 .2 .81 .81 0 0 1 .1 1 2 2 0 0 1-1.8 1.7l-.4-.4-.1-.4M101.5 135.4v41.1a4.7 4.7 0 0 0 3 3.9 13.9 13.9 0 0 0 12.6-.5 4.3 4.3 0 0 0 2.2-3.4v-41.1M102.6 133a11.3 11.3 0 0 1 9.6-2.7 8.8 8.8 0 0 1 6.4 3.4 3.4 3.4 0 0 1-1.2 4.4 12.9 12.9 0 0 1-14.1 0 3.4 3.4 0 0 1-.7-5.1zM103 133.4l.7 .2zM103.1 133l.3 .1zM103.1 133l-.5 .7M103.1 133.2l-.1 .2"/>
<path d="M103.1 133.2l.7 .2M103.4 132.7l.8 .3M103.4 132.7l.9 .3M103.4 132.7l-.1 .1 .3 .1M103.4 132.7l-.1 .1M103.6 135.4l.1 .9 .4 .7M103.6 132.9v.1M103.6 132.9l-.2 .2M103.6 133.2l.3 .1zM103.6 132.5l.7-.2 .3 .3-.2 .2-.5 .1-.3-.2zM103.8 133.5l-.1 .2-.8-.2-.1 .2h-.2M103.8 132.6l.2 .1"/>
<path d="M104 132.7h.4M104 132.7l-.2-.2 .2-.1 .3 .1 .1 .2M104 133.3l-.1 .1M104 132.2l.8 .3M104.1 133.1l-.3-.1-.2 .2M104.3 131.7l-.2 .1M104.3 133l-.2 .1M104.4 132.6v.1M104.4 132.1l.2 .1zM104.4 132.6h.1M104.4 131.9l.4-.1 .6 .4-.7-.5 .3-.1 .5 .3M104.4 131.9h.4l.2 .1"/>
<path d="M104.4 131.9l-.3 .2 .3-.2M104.4 132.4h-.6l-.2 .2M104.4 132.4l.2 .2M104.5 132l.2 .1M104.6 132.9a10.5 10.5 0 0 1 11.6 0 2.78 2.78 0 0 1 0 4.6 10.5 10.5 0 0 1-11.6 0 2.78 2.78 0 0 1 0-4.6zM104.6 132l-.2 .1M104.7 132.1l-.1 .1M104.7 131.8l.3-.2 .5 .3M104.8 132.1h-.1M104.8 132.1h.1M104.8 131.7l.6 .5M105 135.9a5.7 5.7 0 0 1 5.4-2.5 5.7 5.7 0 0 1 5.4 2.5"/>
<path d="M105 132.4l-.3-.1 .3 .1-.2 .1M105 132h.1M105 132.1l.4 .1M105.2 137.9v.1M105.5 137.5l.6-.3v.7M105.5 137.5l-.3 .4M105.5 131.4l.3-.2 .6 .3M105.6 131.4l.2 .4M105.7 131.8h.1M105.8 131.8l-.3 .1M105.8 131.5l.4 .1-.3 .1zM105.9 131.4l.2 .2"/>
<path d="M105.9 131.5h-.1M105.9 131.5l.1 .1zM105.9 131.5l.2 .1M106 131.8v.1M106 131.8l-.6 .3M106 131.9l-.6 .3M106.1 137.9l.2 .2M106.1 131.6h.1M106.1 137.9l-.5 .3M106.1 131.6h-.1M106.1 131.9l-.9 .4h-.5M106.1 131.2l.4 .4"/>
<path d="M106.3 131.6l-.3 .2M106.3 131.7h.1M106.3 131.7h-.2M106.3 138l-.3 .4M106.4 131.7h-.3l-.1 .1M106.4 131.7l.8-.3 .6-.1 .1-.2-.4-.1 .3-.1-.1-.1h-.3l-1.4 .4 .4 .3-.3-.1a.28 .28 0 0 0-.3-.2 .28 .28 0 0 0-.2 .3l.1 .3M106.4 131.2l.1 .1M106.6 131.4l.1 .1zM106.7 131.2h-.3h.3M106.7 131.2h.1M106.7 131.2l-.2 .1M106.7 131.2h-.3"/>
<path d="M106.8 131.3l.1 .1M106.8 131.3h.1M106.8 131.3l.2 .1M106.8 131.3l-.2 .1 .1 .1M106.8 131.3l-.2 .1M106.9 131.3l-.2 .2M106.9 131.4l-.2 .1M106.9 131.4h-.1M106.9 131.4h.1M106.9 137.7l-.6 .3M106.9 131.1v.1M106.9 131.1h.1"/>
<path d="M107 131.5l-.6 .2M107 131.5l.1-.2 .4 .1 .4-.3-.7-.1 .5-.1-.4-.1-.3 .2 .6 .2-.5 .1-.5-.3-.5 .2 .5 .4-.8-.3-.2 .1 .2 .4-.3 .2-.5-.3h-.2l.6 .5M107 131l.2 .2h.5M107 131h.1M107 131.2h.1zM107 131.2h.3M107.2 131.4l-.2 .1M107.2 131.3v.1M107.3 131h.1M107.3 130.9l-.1 .1M107.3 131h.2M107.3 131.2h-.2"/>
<path d="M107.3 131.2l-.2 .1M107.4 131.2h.1M107.4 131h-.1M107.5 131l.4 .1M107.6 131.2h-.2M107.6 131.2h-.1M107.6 131.2h.1M107.7 130.9l-.2 .1M107.8 130.9l-.6-.1-.3 .2-.9 .2M107.9 131.2l-.4 .2-.3-.1M107.9 131.1h.1M113 139.1l.3-.1 .3 .2a.33 .33 0 0 1-.2 .5 .33 .33 0 0 1-.4-.3z"/>
<path d="M113 139.2l.4 .4 .2-.2M113 139.2l.2-.1 .3 .1a.25 .25 0 0 1 0 .4 .25 .25 0 0 1-.4-.2M113 139.2l.1 .2M113 139.2h.1M113.1 139l.4 .1 .2 .3M113.1 139.1l-.2 .1M113.5 138.9l.7-.1-.2 .5h.3l.2-.2v.1l-.5 .2-.1-.1 .1-.4zM113.8 132.7l.6-.3h.3v.5l-.9 .5zM113.8 132.7a8.4 8.4 0 0 0-8 .7 2.2 2.2 0 0 0 .3 3.8M114 139.2l.3 .1M114 139.2h.1M114 138.9l-.1 .3"/>
<path d="M114.1 138.8l-.5 .2M114.2 138.7l.6 .3-.1-.5 .7 .2-.3-.4 .6 .5-.9-.2 .2 .5zM114.3 138.7l.5 .3M114.4 139.2h.1M114.4 139.2l-.1 .1M114.4 132.4a9.7 9.7 0 0 0-9.2 .7 2.56 2.56 0 0 0 .3 4.4M114.7 133.2v.7l-.9-.5M114.7 133.2a2.32 2.32 0 0 1 1.2 2.2 2.32 2.32 0 0 1-1.6 2 8.7 8.7 0 0 1-7.4 .3M114.7 138.5l.7 .2M114.7 132.4a10.4 10.4 0 0 0-9.9 .7 2.75 2.75 0 0 0 .4 4.8M114.7 132.5l.6 .4M114.7 132.9l.3 .1"/>
<path d="M114.8 138.6l.2 .5M115.1 138.3v.1M115.1 138.3l.5 .5M115.3 132.8a2.56 2.56 0 0 1 .3 4.5 9.6 9.6 0 0 1-9.3 .7M115.4 138.2l.5-.1-.4 .2 .2 .1 .3-.2 .3 .3-.3 .2 .2-.2-.2-.1h-.5zM115.5 138.3l.4 .1M115.5 138.3h.1M115.6 132.9h-.3l-.6 .3M115.6 132.9a2.74 2.74 0 0 1 .4 4.7l-.7 .5M115.9 138.1h-.4l-.1 .2M115.9 137.8l.4-.1 .4 .2a.24 .24 0 0 1 .1 .3 .24 .24 0 0 1-.4 0zM116 137.8h.5l.4 .3"/>
<path d="M116 137.8l-.1 .1M116 138.2l-.1 .2M116 137.9l.4 .3 .4-.1M116 138.3l.3 .2M116.2 138.5l-.2 .1M116.3 137.6l.7 .1M116.3 137.5l.7 .2-.4-.4h.8l-.5-.3 .8 .4h-1l.5 .4zM116.5 131.7a4.1 4.1 0 0 1 2.6 4.8 7 7 0 0 1-5.4 3.7 13.4 13.4 0 0 1-10.5-1.7 3.5 3.5 0 0 1 0-6.2l.9-.5M116.6 137.3h.8M116.7 138.1l-.3 .1-.4-.3 .4-.1a.27 .27 0 0 1 .3 .1 .27 .27 0 0 1 0 .3M116.7 137.4l.5 .4M116.8 138.1h.1"/>
<path d="M116.8 137.1l.8 .3M117 136.8l.3-.1-.2 .2 .7-.1 .2 .2-.2 .1v-.2l-.7 .1zM117 136.8h.1M117.1 136.8l.2 .1M117.2 135.4v.2M117.2 135.5l-.1 .8-.4 .7M117.3 136.7l-.3 .1M117.3 136.7h.1M117.9 136.8l-.6 .2M117.9 136.8l.1 .2M117.9 137l-.2 .1M117.9 137h.1"/>
<path d="M125.2 146.2v.5M125.2 146.7a3.9 3.9 0 0 0 3.2 3.1 9.4 9.4 0 0 0 8.7-1.3l.8-1.2 .1-.6M125.7 144.7l1.6-1.9 1.4-1.3a5.6 5.6 0 0 1 7.7 1.8l1 1.4M127.1 149.3h.1M127.2 149.3a9.8 9.8 0 0 0 8.8 0M136.1 149.3h-.1M137.5 144.7a2.67 2.67 0 0 1-1.4 4 9.7 9.7 0 0 1-9.6-.4 2.47 2.47 0 0 1-.8-3.6M137.9 146.2v.5M104.1 180.1a13.6 13.6 0 0 0 12.5 0"/>
</g>
<g fill="#000">
<circle cx="78.7" cy="17.5" r=".18"/>
<circle cx="79.7" cy="17.5" r=".18"/>
<circle cx="89.3" cy="23.5" r=".18"/>
<circle cx="144.3" cy="29.3" r=".18"/>
<circle cx="154.4" cy="40.9" r=".18"/>
<circle cx="80" cy="91.3" r=".18"/>
<circle cx="107" cy="131.1" r=".18"/>
<circle cx="107.7" cy="131.2" r=".18"/>
</g>
<!-- layer: BORDER -->
<path d="M20 10.1h180v276.9h-180zM110 5.1v10M15 148.6h10M195 148.6h10" fill="none" stroke="#000" stroke-width=".21"/>
<!-- layer: Parts Lists -->
<path d="M41.2 206.9h157.4v79h-157.4zM41.2 214.4h157.4M56.2 214.4v71.5M71.2 214.4v71.5M133.9 214.4v71.5M41.2 221.8h157.4M41.2 235.2h157.4M41.2 242.9h157.4M41.2 255.3h157.4M41.2 262.9h157.4M41.2 270.6h157.4M41.2 278.3h157.4" fill="none" stroke="#000" stroke-width=".21"/>
<!-- layer: Balloons -->
<g fill="none" stroke="#000" stroke-width=".21">
<circle cx="54.9" cy="22.4" r="6.3"/>
<circle cx="183.2" cy="31.2" r="6.3"/>
<circle cx="32.5" cy="62" r="6.3"/>
<circle cx="183.2" cy="70.5" r="6.3"/>
<circle cx="183.2" cy="99.1" r="6.3"/>
<circle cx="183.2" cy="156.3" r="6.3"/>
<circle cx="154.7" cy="176.5" r="6.3"/>
</g>
<!-- layer: 0 -->
<path d="M70.4 30.2l2.8 2.2-3.4-1.2zM162.4 36.8l3.2-1.5 .3 1.1zM40.4 39.2l-.6 3.5-1.1-.4zM149.3 62.3l3.5 .2-.3 1.2zM157.1 87.5l3.4 .9-.5 1zM137.9 146.4l3.6 .2-.3 1.1zM119.3 165.5l3.5 .5-.4 1.1z" fill="#000" stroke="#000" stroke-width=".21"/>
<path d="M60.4 25.4l9.7 5.3M177.1 32.8l-11.3 3M39.2 42.5l-4.7 13.6M152.7 63.1l24.4 6M160.3 88.9l17.2 7.7M141.4 147.2l35.7 7.8M122.6 166.5l26.1 8.2" fill="none" stroke="#000" stroke-width=".21"/>
<g font-size="7">
<text x="53.1" y="24.9">2</text>
<text x="181.2" y="33.6">3</text>
<text x="30.5" y="64.5">7</text>
<text x="181.3" y="73">4</text>
<text x="181.5" y="101.6">1</text>
<text x="181.3" y="158.8">6</text>
<text x="152.7" y="179">5</text>
</g>
<g font-size="4.9">
<text x="109.5" y="212.4">Parts List</text>
<text x="43.9" y="219.8">Item</text>
<text x="59.8" y="219.4">Qty</text>
<text x="90.7" y="219.8">Part Name</text>
<text x="152.1" y="219.8">Part Number</text>
<text x="47.5" y="226.7">1</text>
<text x="62.5" y="226.7">1</text>
<text x="72.5" y="226.8">03-10 Lens XY translational</text>
<text x="135.1" y="226.9">ST1XY-S/M</text>
<text x="72.5" y="232.7">stage</text>
<text x="47.4" y="240.1">2</text>
<text x="62.5" y="240.1">1</text>
<text x="72.5" y="240.2">03-03 Adjustable Lens tube</text>
<text x="135.1" y="240.2">SM05V10</text>
<text x="47.3" y="247.8">3</text>
<text x="62.5" y="247.8">1</text>
<text x="72.5" y="247.9">03-09 Lens tube adapter</text>
<text x="135.1" y="247.9">SM1A60</text>
<text x="72.4" y="253.7">mount</text>
<text x="47.4" y="260.2">4</text>
<text x="62.4" y="260.2">2</text>
<text x="72.5" y="260.3">03-11 Locating pin</text>
<text x="135" y="260.3">ER05-P4</text>
<text x="47.3" y="267.8">5</text>
<text x="62.5" y="267.9">1</text>
<text x="72.5" y="268">03-12 Long Lens tube</text>
<text x="135.1" y="268">SM05M20</text>
<text x="47.3" y="275.5">6</text>
<text x="62.5" y="275.5">1</text>
<text x="72.5" y="275.6">03-13 Aspheric condensor</text>
<text x="135.3" y="275.7">ACL25416U-A</text>
<text x="47.3" y="283.2">7</text>
<text x="62.5" y="283.2">1</text>
<text x="72.5" y="283.3">03-14 Convex Lens</text>
<text x="135" y="283.3">LA1951-A</text>
</g>
</svg>
